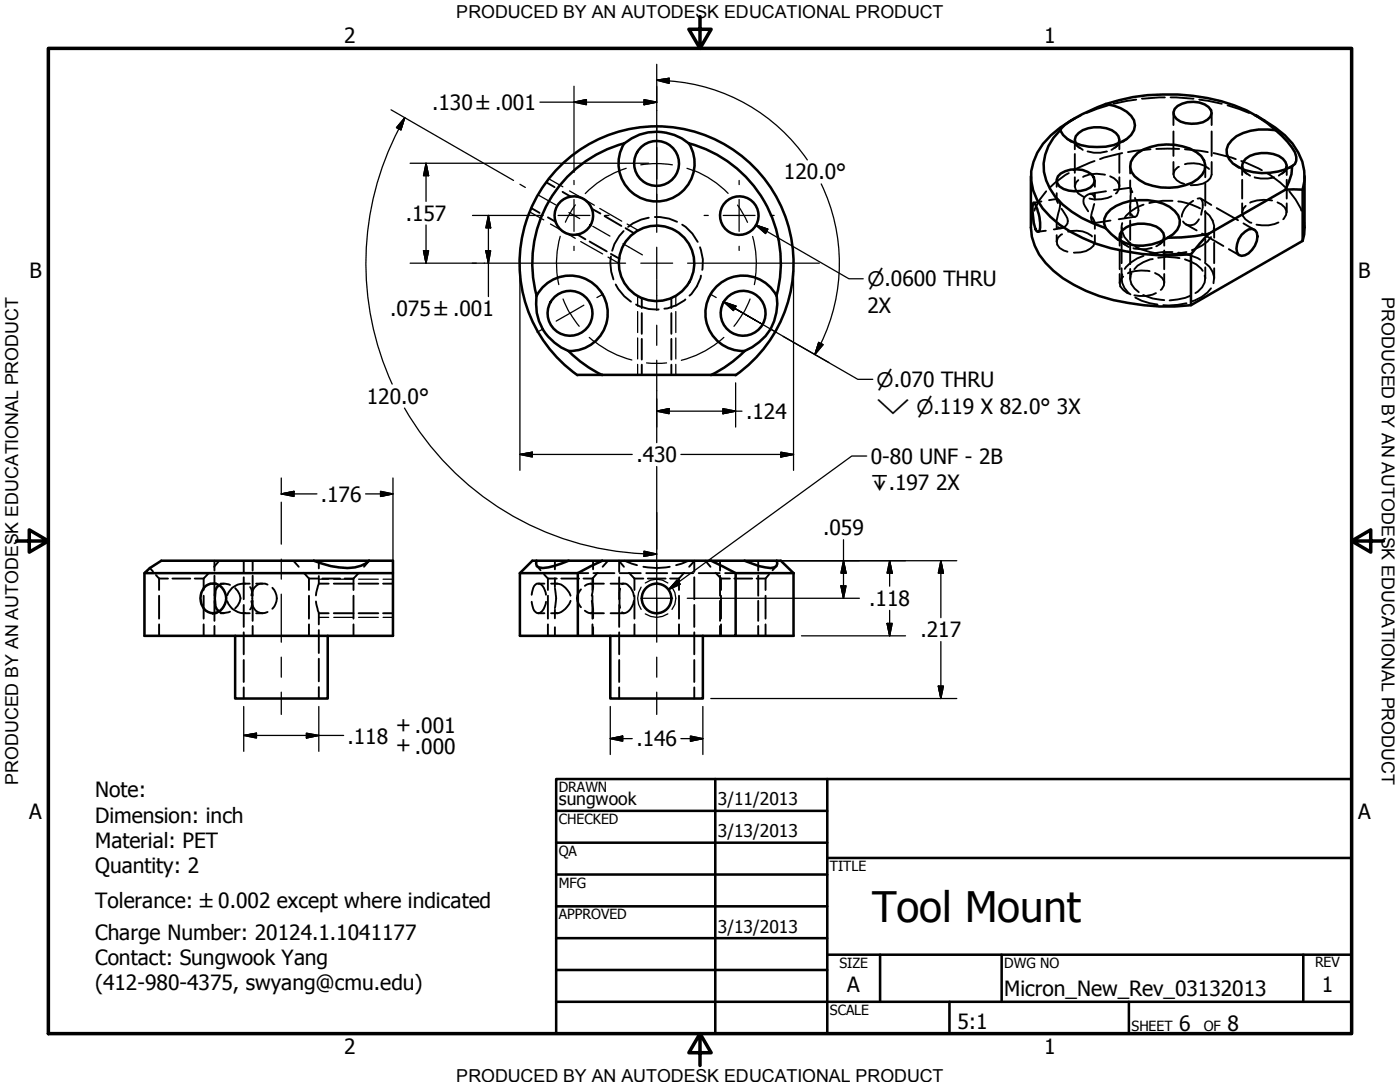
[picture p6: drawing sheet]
<svg xmlns="http://www.w3.org/2000/svg" width="279mm" height="216mm" viewBox="0 0 279 216" stroke-linecap="round" stroke-linejoin="round" font-family="sans-serif">
<!-- layer: Hidden (ANSI) -->
<g fill="none" stroke="#000" stroke-width=".38">
<path d="M226.8 19.9l-4.6 .8M232.5 19.4l-4.6 .3M233.6 19.4l4.6 .3M239.3 19.9l4.5 .8M109 36.4l1.7 .9M112.3 38.3l1.6 .9M208.8 38.2l-1.3 1.6-1.1 2.2M210.9 36v1.3M210.9 38.5v1.3M210.9 39.7l-1.5 .2M213 27.7l.8 .6M213.3 34.5l-2.7 1.9-1 .9"/>
<path d="M214.5 27.9v1.9M214.5 30.7v3.8M214.5 35.4v1.9M214.6 28.9l.9 .6M214.7 28.6l.5 .7 .9 .6M215.2 35.9a1.62 1.62 0 0 0 0 2.7l1.1 .7M215.8 23l-2.1 1.1M217 30.2a6.7 6.7 0 0 0 3.9 0M218.4 39.3a.88 .88 0 0 0-1.5-.3 1.7 1.7 0 0 0 0 2.7l.3 .5M218.4 32.1l-4.2 1.9M218.5 36v1.3M218.5 38.5v1.3"/>
<path d="M220.5 34.9a6.5 6.5 0 0 0-4.3 .4M220.7 38.2l-3.2 .5M221.2 21l-4.3 1.5M221.6 35.2a2.26 2.26 0 0 1 1.7 2.5l-.6 .9M221.8 39.2a6.8 6.8 0 0 1-4.4 .4M223.3 28.6l-.5 .7-1 .6M223.3 28.9l-.9 .6M223.4 27.9v1.9M223.4 30.7v3.8M223.4 35.4v1.9M224 30.5l-4.5 1.3M224.9 27.7l-.8 .6"/>
<path d="M225.6 33.1v1.5M225.6 36v1.5l-3.3 .4M226 38.4l-.4-.9 .1 1.2-.1 2.8M226.5 39.5a3.9 3.9 0 0 1 .4 3.6l-.3 .1a.61 .61 0 0 1-.8-.5M229.6 29.8l-4.5 .6M230.8 29.7h4.5M234.2 22.5v2.5M234.2 26.2v4.9M234.2 32.3v2.5M235.3 33.3a1.55 1.55 0 0 0-.5 2.6l.8 .5 .7 .3M236.5 32.8a5.1 5.1 0 0 1 4.8 .9M236.5 29.8l4.5 .6"/>
<path d="M239 39.6a.61 .61 0 0 1 .9 .5l.1 1.3-.3 1.5M239.6 39.6l2.1 1.3M240.5 33.1v2.3M240.5 36.5v4.5M241.8 32.3v2.5a2.19 2.19 0 0 1-1.7 1.8l-1.1 .3-1.4 .1M241.8 22.5v2.5M241.8 26.2v4.9M242.2 30.5l4.4 1.3M245 21l4.3 1.5M246.4 32.8l.8 .7M247.7 32.1l4.1 1.9M247.9 33.1v1.8"/>
<path d="M247.9 35.9v3.7M248 33.8l.5 .6 1 .7M248 34l.8 .7M250.3 23l2 1.1M250.4 35.4a6.7 6.7 0 0 0 3.9 0M252.9 34.5l2.6 1.9 1 .9M256.6 33.8l-.5 .6-.9 .7M256.6 34.1l-.8 .6M256.8 33.1v1.8M256.8 35.9v3.7M257.3 38.2l1.3 1.6 1.1 2.2M258.1 33l-.7 .5"/>
<path d="M106 41.5l1.7 1M109.3 43.4l1.7 .9M115.1 46.7l1.7 1.1M117.7 48.2l3.4 2M118.1 41.7l1.7 .9M120.6 43.1l3.4 2M121.9 51.2l-.1 1.2 .2 1.8 .4 1.6M121.9 50.7l1.7 .9M122.9 56.8l.5 .9 1.2 1.4 1.3 1.1M124.5 46.1l-.9 1-1 1.6-.4 1.3M124.8 45.5l1.8 1M128.1 59.4v2.1"/>
<path d="M129.5 43.4l-1.5 .4-1.7 .8-1 .7M130.7 43.3h1l1.8 .3 1.6 .7M134 59.4v2.1M136.1 44.8a8.6 8.6 0 0 1 3.2 3.5M136.8 59.8a8 8 0 0 1-4.2 1.8M139.7 49.3a7.8 7.8 0 0 1 .4 4.5M139.9 55a7.7 7.7 0 0 1-2.3 4M206.1 43.1l-.4 2.3M207.8 40.2l-1.5 .2M208.7 46l-1.5 .2M210.9 44.4v1.3M210.9 46.9v1.4"/>
<path d="M211.1 40.5l-.2-.5v-.3l.2 .1a1.71 1.71 0 0 1 .3 2.1l-.5 2.1M211.8 41.7l.7 .9a1.7 1.7 0 0 1 0 2.7 1.12 1.12 0 0 1-1.4 0M211.8 45.5l-1.5 .3M212 46.7a1.69 1.69 0 0 0-1.1 1.8 1.69 1.69 0 0 0 1.4 1.5l.7 .2M213.2 46.2a5 5 0 0 1 4.7 1M218.4 40.7l-.5 1.6a1.86 1.86 0 0 0 .3 2.2h.2a.79 .79 0 0 0-.3-.9l-.2-.3M218.4 48.3l-.2 .7a4.5 4.5 0 0 1-3.9 1.4M218.5 44.4v1.3M218.5 46.9v1.4M221.6 44l-3.2 .5M222.6 47.4l.5 .5M223.5 47.2v1.8"/>
<path d="M223.5 50v3.7M223.5 54.7v1.8M223.8 48.1l.6 .7 .9 .5M223.8 48.3l.6 .5M223.8 45.4v2M223.8 48.5v4M223.8 53.5v2.1M224 44.5a3.7 3.7 0 0 0 1.6 4M224 54.7a3.7 3.7 0 0 0 1.6 4M224.2 55.2a1.62 1.62 0 0 0 0 2.6l.8 .7h.3M225.6 41.1v1.9M225.6 44v3.9"/>
<path d="M225.6 48.8v3.9M225.6 53.7v1.9M225.8 54.6a2.46 2.46 0 0 0 .6 3l.9 .7M226.5 43.2l-3.2 .6M226.6 49.2l1.2 .6 3.2 .8M226.6 59.4l1.2 .6 1.7 .5 1.5 .3M228.2 58.9a10.2 10.2 0 0 0 4.1 1M228.2 40.8a7.1 7.1 0 0 0-3.7 2.6M228.2 51.1a7.1 7.1 0 0 0-3.7 2.6M229.4 54.1a7.6 7.6 0 0 0-4.3 .4M229.9 49.5a7.5 7.5 0 0 1-3.7 0M230.1 51.7a6.2 6.2 0 0 0-3.7 2"/>
<path d="M230.5 54.5a2.24 2.24 0 0 1 1.8 2.5l-.7 .8M230.7 58.5a6.6 6.6 0 0 1-4.3 .4M231.1 51.4l1.7-.2 2.6 .3M232.2 47.9l-.6 .7-.8 .5M232.2 48.1l-.8 .7M232.3 47.2v1.8M232.3 50v3.7M232.3 54.7v1.8M233.9 46.9l-.9 .7M234 40.1a14.2 14.2 0 0 0-4.6 .4M234 50.3a14.2 14.2 0 0 0-4.6 .4M235.1 40.2a11.6 11.6 0 0 1 4.4 1.4"/>
<path d="M235.1 50.4a11.6 11.6 0 0 1 4.4 1.4M236.5 51.8a5.9 5.9 0 0 1 3.5 2.2M236.7 44.8l2.1 1.2M236.8 50.3l-1.8 .3-2.8 .1M237.6 59l-1.1 .4-3.1 .5M238.1 40.1a4.5 4.5 0 0 0-2.3 3.1M239.3 43.8a1.83 1.83 0 0 1-3.2 .4M239.9 46.6l4.3 2.5M240.4 55a2.99 2.99 0 0 1-1.8 3.5M240.5 42.2a3.8 3.8 0 0 1 1.7 4.1M240.5 52.5a3.8 3.8 0 0 1 1.7 4M240.5 42.1v4.5"/>
<path d="M240.5 47.8v4.5M240.5 53.3v2.3M241.7 47.3a7.2 7.2 0 0 1-3.8 2.6M241.7 57.5a7.2 7.2 0 0 1-3.8 2.6M242.3 45.4v2M242.3 48.5v4M242.3 53.5v2.1M242.8 41.5l4.3 2.4M245.2 49.7l2.1 1.2M247.9 40.6v1.8M248.2 44.6l2.1 1.2M248.6 41.1a1.66 1.66 0 0 0-.1 2.7l.9 .6h.3"/>
<path d="M253.9 40a7.8 7.8 0 0 0-4.4 .4M255 40.4a2.01 2.01 0 0 1 1.2 3.2l-.1 .2M255.1 44.4a6.7 6.7 0 0 1-4.3 .4M256.8 40.6v1.8M260 43.1l.3 2.3M126.9 60.8a7.7 7.7 0 0 0 4.5 .9M128.1 62.5v4.1M128.1 67.6v4.2M128.1 72.8v2M134 62.5v4.1M134 67.6v4.2M134 72.8v2"/>
<path d="M236.8 60.5l-1.8 .3-2.8 .1M29.9 113.3l.6 .7M31.1 114.7l.6 .7M31.7 115.4h1.8M31.7 115.4v2.3M31.7 118.9v4.5M34.4 115.4h3.6M38.9 115.4h1.7M40.6 115.4v2.3M40.6 118.9v4.5M41.7 114.3l-1.1 1.1M42.5 116.5h.7"/>
<path d="M42.8 111.9v2M42.8 114.9v4M42.8 119.9v4M43.8 111.9l-1.1 1.2M44 116.5h.7M45.3 120a3.6 3.6 0 0 0 3.7 2.3M45.9 116.7a2.31 2.31 0 0 0-2.2 .1M46.9 117.3a2.45 2.45 0 0 1 0 4.1M48.5 116.5h1.3M48.6 111.9v2.2M48.6 115.2v4.4M49 116.5a3.6 3.6 0 0 0-3.7 2.3"/>
<path d="M49.9 117.2a5.1 5.1 0 0 1 .4 3.3l-.1 .5-.3 .6M50.2 120a2.27 2.27 0 0 0 3.2 2.1M50.4 111.9v2M50.4 114.9v4M50.4 119.9v4M51.1 116.5h1.3M53.4 116.6a2.26 2.26 0 0 0-3.2 2.2M54.4 117.3a2.91 2.91 0 0 1 0 4.2M58.5 111.9l1.1 1.2M60.6 114.3l1.1 1.1M61.7 115.4h1.7M61.7 115.4v2.3"/>
<path d="M61.7 118.9v4.5M63.6 116.5l-.5 2.3M63.6 116.5h2M63.6 111.9v1.5M63.6 114.9v1.6M64.3 115.4h3.6M66.6 116.5h3.9M68.8 115.4h1.7M70.5 115.4v2.3M70.5 118.9v4.5M71.6 116.5h3.9M71.6 114.3l-1.1 1.1"/>
<path d="M73.7 111.9l-1.1 1.2M76.5 116.5h1.9M106.1 118.7l.1-.5a2.36 2.36 0 0 1 .9-1.7 1.44 1.44 0 0 1 1.6 1.2l.3 1M107.2 113l.7 .8M107.4 116.5h1.2M108.6 114.6l.7 .8M109.3 115.4h1.8M109.3 115.4v2.3M109.3 118.9v4.5M110 116.5h1.3M110.7 117.4a7.8 7.8 0 0 1 0 3.9M110.7 111.9v1.7"/>
<path d="M110.7 115.4v1.8M111 116.5a3.3 3.3 0 0 1 2.9 2.4M112 115.4h3.6M113.9 119.9a3.8 3.8 0 0 1-2.6 2.5l-.3-.1M115.3 114.4h2.1M116 117.6a2.33 2.33 0 0 0 0 3.6M116.5 115.4h1.7M116.7 116.9a1.39 1.39 0 0 1 1.6-.3l.1 .7-.3 1.6M117.9 116.5h2.6M118.1 119.9l.2 1.1a.97 .97 0 0 1-.4 1.4l-1.2-.5M118.2 115.4v2.3M118.2 118.9v4.5"/>
<path d="M118.4 111.9v1.7M118.4 115.4v1.8M118.4 114.4h4.2M119.3 114.3l-1.1 1.1M121.3 111.9l-1 1.2M121.9 116.5h2.6M123.5 111.9l1 1.2M123.6 111.9v2.2M123.6 115.2v4.4M123.7 114.4h4.2M123.8 117.5l-.2 .7 .2 3.1M124.1 116.6a1.02 1.02 0 0 1 1.4 .4 3.3 3.3 0 0 1 1 1.9"/>
<path d="M124.7 111.9l2.4 .9M125.5 114.3l1.1 1.1M126.5 119.9a2.79 2.79 0 0 1-2 2.5l-.4-.2M126.6 115.4h1.8M126.6 115.4v2.3M126.6 118.9v4.5M128.4 113.1a13.8 13.8 0 0 0 5.3 0M129 114.4h4.2M129.3 115.4h3.5M133.7 115.4h1.8M134.2 114.4h4.2M135.5 115.4v2.3"/>
<path d="M135.5 118.9v4.5M136.5 114.3l-1 1.1M137.4 111.9l-2.5 .9M138.6 111.9v2.2M138.6 115.2v4.4M138.6 111.9l-1.1 1.2M139.4 114.4h4.2M140.8 111.9l1 1.2M142.8 114.3l1.1 1.1M143.7 111.9v2M143.7 114.9v4M143.7 119.9v4"/>
<path d="M143.9 115.4h1.8M143.9 115.4v2.3M143.9 118.9v4.5M144.7 114.4h2.1M146.6 115.4h3.5M151 115.4h1.8M151.3 111.9v2M151.3 114.9v4M151.3 119.9v4M152.8 115.4v2.3M152.8 118.9v4.5M153.5 114.6l-.7 .8"/>
<path d="M154.9 113l-.7 .8M31.7 124.6v2.3M40.6 124.6v2.3M42.5 122.4h.7M42.8 124.9v2M43.7 122a2.31 2.31 0 0 0 2.2 0M44 122.4h.7M48.5 122.4h1.3M48.6 120.7v4.4M48.6 126.2v4.4M48.6 131.7v4.4M48.6 137.2v2.2"/>
<path d="M50.4 124.9v2M51.1 122.4h1.3M61.7 124.6v2.3M63.1 120l.5 2.4M63.6 122.4h2M63.6 122.4v2.2M63.6 125.7v4.6M63.6 131.4v4.6M63.6 137.1v2.3M66.6 122.4h3.9M70.5 124.6v2.3M71.6 122.4h3.9"/>
<path d="M76.5 122.4h1.9M106.1 120.1l.1 .4a1.79 1.79 0 0 0 1.2 1.9M107.4 122.4h1.2M109 120.1l-.3 .9a1.78 1.78 0 0 1-1.3 1.4M109.3 124.6v2.3M110 122.4h1.3M110.7 121.7v1.7M110.7 125.2v1.7M117.9 122.4h2.6M118.2 124.6v2.3M118.4 121.7v1.7M118.4 125.2v1.7"/>
<path d="M121.9 122.4h2.6M123.6 120.7v4.4M123.6 126.2v4.4M123.6 131.7v4.4M123.6 137.2v2.2M126.6 124.6v2.3M135.5 124.6v2.3M138.6 120.7v4.4M138.6 126.2v4.4M138.6 131.7v4.4M138.6 137.2v2.2M143.7 124.9v2"/>
<path d="M143.9 124.6v2.3M151.3 124.9v2M152.8 124.6v2.3"/>
</g>
<!-- layer: Visible (ANSI) -->
<g fill="none" stroke="#000" stroke-width=".51">
<path d="M124.6 28.6a7.6 7.6 0 0 0 6.4 11.6 7.6 7.6 0 0 0 6.4-11.6 24.8 24.8 0 0 1 17.6 30.4M137.4 28.6a10.1 10.1 0 0 0-12.8 0 24.8 24.8 0 0 0-17.5 30.4 10 10 0 0 0 6.4 11M205.7 35.2v10.2a11.6 11.6 0 0 0 4.5 8.6 29.9 29.9 0 0 0 15 6.5 41.3 41.3 0 0 0 12.5 .4M211.1 35.2a5.2 5.2 0 0 1 6.8-.4 1.57 1.57 0 0 1-.3 2.6 5.9 5.9 0 0 1-6.1-.2l-.5-.6-.1-.7zM211.6 26a9.3 9.3 0 0 0-1 13.3 21.2 21.2 0 0 0 10.1 6.2M214.5 23.6a19.1 19.1 0 0 0-7.5 6.9 9.8 9.8 0 0 0 1.1 11.1 25.8 25.8 0 0 0 13.6 7.9 46 46 0 0 0 16 1.2M214.7 28.6l-.2-.7a3.2 3.2 0 0 1 2.7-2.3 6.7 6.7 0 0 1 5.5 .9l.5 .7 .2 .7-.1 .7M220.7 20.8a40.1 40.1 0 0 1 28.1 1.2l2.2 1.2 1.9 1.4 1.7 1.4M220.7 20.8l-5.4 2.4a10.6 10.6 0 0 0-3.7 2.8M220.7 20.8a7.3 7.3 0 0 1 5.6 3.2 3.2 3.2 0 0 1-1.4 3.7 11.8 11.8 0 0 1-11.9 0l-.8-.8-.6-.9M227 30.5a11.5 11.5 0 0 1 11.8-.1 3 3 0 0 1 .3 5.3 11.1 11.1 0 0 1-10.5 .9 4.5 4.5 0 0 1-3-3.3l.1-1 .5-.9zM235 21.1a5.6 5.6 0 0 1 6.2 .2 1.48 1.48 0 0 1-.2 2.6 5.8 5.8 0 0 1-6.2-.2 1.53 1.53 0 0 1 .2-2.6z"/>
<path d="M248 33.8a2.12 2.12 0 0 1 1.4-2.7 6.7 6.7 0 0 1 6.6 .6l.5 .6 .3 .7-.2 .8M250.6 23a26.1 26.1 0 0 1 7.3 5.6 10.1 10.1 0 0 1 2.1 9.2M254.6 26a16.1 16.1 0 0 1 3.8 4.4 1.93 1.93 0 0 1-.5 2.7M254.6 26a12.2 12.2 0 0 0-7.8 1.2 3.5 3.5 0 0 0-1.9 3.6l.4 1a7.8 7.8 0 0 0 4.8 2.6 12.1 12.1 0 0 0 7.8-1.3M256.5 37.8h3.5M256.5 37.8l-15.3 8.9M257.9 33.1l-.2 1.6-1.2 3.1M260 37.8v10.3l-22.3 12.8v-10.2M260.3 35.2v10.2v1.3l-.3 1.4M107.1 59a7.5 7.5 0 0 1 13.2-.2 7.5 7.5 0 0 1-6.8 11.2M155 59a7.5 7.5 0 0 0-13.2-.2 7.5 7.5 0 0 0 6.8 11.2M155 59a10 10 0 0 1-6.4 11"/>
<path d="M206.2 40.4l.2 .1a8.6 8.6 0 0 1 1.1 5.5l-.4 .2a2.02 2.02 0 0 1-.8-1.8 9.1 9.1 0 0 1-.1-4zM220.7 45.5a9 9 0 0 0 12.3 1.9l5.5-.3 2.7-.4M220.7 45.5a2.89 2.89 0 0 1 1-3.7 11.6 11.6 0 0 1 11.7-.5 3.4 3.4 0 0 1 2 3.6l-.5 .9-.8 .9-1.1 .7M232.2 47.9a2.07 2.07 0 0 0-1.4-2.7 6.4 6.4 0 0 0-6.8 .8l-.5 .7v.7l.3 .7M241.2 46.7l-3.5 4M247.8 46.9l1.4-1.1 .7-.1a1.66 1.66 0 0 1 .9 2.4 4 4 0 0 1-3 3l-.6-.2a2.87 2.87 0 0 1 0-3.1zM113.5 70.1a24.8 24.8 0 0 0 6.7 4.7M115.3 74.9a27.3 27.3 0 0 1-4.7-40.6 27.3 27.3 0 0 1 40.8 .1 27.3 27.3 0 0 1-4.6 40.5M115.3 74.8h31.5M148.6 70.1a24.8 24.8 0 0 1-6.7 4.7M28.8 114.4v12.5h49.6v-15h-46.2l-2.3 1.4-1.1 1.1h49.6M40.7 117.3a2.41 2.41 0 0 1 4.2 .9 2.9 2.9 0 0 1-2.9 4.1 3.2 3.2 0 0 1-1.3-5z"/>
<path d="M43.7 116.8l-.5 .4a6.3 6.3 0 0 0 0 4.3l.5 .5M62.6 111.9a14.6 14.6 0 0 0 9.4 1l1-.4 .7-.6M103.8 114.4l2.4-2.5h49.6l2.6 2.5M103.8 114.4h11.5M103.8 114.4v12.5h11.5M107.1 111.9v1.1a2.8 2.8 0 0 0 2.3 .2l4.1-1.3M115.3 114.4v12.5h31.5v-12.5M120.2 111.9l-4.9 2.5M141.9 111.9l4.9 2.5M146.8 114.4h11.6M148.6 111.9a14.4 14.4 0 0 0 5.2 1.4l.7-.1 .4-.2 .2-.5-.1-.6M158.4 114.4v12.5h-11.6"/>
<path d="M46.9 126.9v12.5h18.5v-12.5M121.8 126.9v12.5h18.5v-12.5"/>
<circle cx="131" cy="32.6" r="4.5"/>
<circle cx="114.5" cy="43" r="3.8"/>
<circle cx="131" cy="52.5" r="7.5"/>
<circle cx="147.5" cy="43" r="3.8"/>
<circle cx="113.8" cy="62.5" r="4.5"/>
<circle cx="148.3" cy="62.5" r="4.5"/>
<circle cx="131" cy="119.4" r="2.95"/>
</g>
<!-- layer: Hidden Narrow (ANSI) -->
<g fill="none" stroke="#000" stroke-width=".25">
<path d="M109.5 35.7l2.8 1.6M113.7 38.1l4.9 2.9M105.7 42.3l2.8 1.6M109.9 44.7l4.9 2.9M115.9 48.2l4.4 2.5M119.7 41.6l4.4 2.5M121.3 51.3l2.3 1.3M125.2 44.7l2.2 1.3M127.3 59v2.1M134.9 59v2.1M127.3 62.2v4.2M127.3 67.4v4.2"/>
<path d="M127.3 72.7v2.1M134.9 62.2v4.2M134.9 67.4v4.2M134.9 72.7v2.1M63.6 115.6h2M66.6 115.6h3.9M71.6 115.6h3.9M76.5 115.6h1.9M128 117.2a3.9 3.9 0 0 0 0 4.4M128.8 116.3a3.7 3.7 0 0 1 4.5 0M134.1 117.2a3.6 3.6 0 0 1 0 4.4M63.6 123.2h2"/>
<path d="M66.6 123.2h3.9M71.6 123.2h3.9M76.5 123.2h1.9M128.8 122.5a4 4 0 0 0 4.5 0"/>
</g>
<!-- layer: Visible Narrow (ANSI) -->
<path d="M9.7 9.7h260v196.5h-260zM139.7 3.3v6.4l-2.2-3.9h4.4l-2.2 3.9M3.3 107.9h6.4l-3.9-2.2v4.5l3.9-2.3M269.7 107.9l3.9 2.3v-4.5l-3.9 2.2h6.4M139.7 206.2l2.2 3.9h-4.4l2.2-3.9v6.4" fill="none" stroke="#000" stroke-width=".7"/>
<!-- layer: Border (ANSI) -->
<g fill="none" stroke="#000" stroke-width=".51">
<path d="M111 155.4h158.7v50.8h-158.7zM142.7 155.4v50.8M165.1 155.4v50.8M111 161.8h54.1M111 168.1h54.1M111 174.5h54.1M165.1 171.2h104.6M111 180.8h54.1M111 187.2h54.1M111 193.5h54.1M111 199.9h158.7M165.1 190.5h104.6"/>
<path d="M175.6 190.5v9.4M189.5 199.9v6.3M199.9 190.5v9.4M225.3 199.9v6.3M260.1 190.5v9.4"/>
</g>
<!-- layer: Sketch Geometry (ANSI) -->
<g fill="none" stroke="#000" stroke-width=".25">
<path d="M114.6 36v.8M114.6 39.8v6.4M131.1 22v24.4M147.5 36v.8M147.5 39.8v6.4M96.6 52.5h28.2M107.6 43h.8M111.4 43h6.3M114.6 49.1v.9M120.4 58.7l-1.3 .7M120.7 43h.8M127.9 52.5h6.3"/>
<path d="M131.1 49.3v6.4M137.2 52.5h26.3M140.5 43h.9M141.7 58.7l1.2 .7M144.3 43h6.4M147.5 49.1v.9M153.7 43h.8M108.5 65.6l-1.3 .7M116.5 60.9l-5.5 3.2M145.5 60.9l5.6 3.2M153.7 65.6l1.2 .7M127.9 119.4h6.3"/>
<path d="M131.1 116.2v6.4"/>
</g>
<!-- layer: Symbol (ANSI) -->
<g fill="none" stroke="#000" stroke-width=".25">
<path d="M103.8 36.8l1 .6M107.4 38.9l3.5 2M125 33.6a19.9 19.9 0 0 0-8.2 5M127.9 32.9l3.1-.3 3.2 .3M137.1 33.6l1.4 .5M138.5 34a20 20 0 0 1 6.8 4.6M111.8 47.2a20 20 0 0 0-.3 9.6M112.4 59.7l1.3 2.8M113.5 42.4l1.1 .6M114.5 42.9l1.2 .7M114.8 40.9l-2 3.4M118.3 45.1l3.4 2"/>
<path d="M124.3 48.6l3.9 2.3M131.1 55.8v6.1M147.2 40.9l2 3.5M149.7 59.7l-1.4 2.8M150.2 47.2a19.9 19.9 0 0 1 .5 8.2M150.8 55.4l-.3 1.4M113.8 62.5l1.8 2.6M117.6 67.3l1.1 1M118.7 68.2a19.9 19.9 0 0 0 7.4 3.6M129 72.4h4M131.1 64.9v4M131.1 71.9v6.1"/>
<path d="M144.5 67.3a20 20 0 0 1-8.5 4.6M148.3 62.5l-1.8 2.6M56.1 100.2v8.4M56.1 111.6v4M56.1 118.6v9.5M131.1 102.2v7.4M131.1 112.6v4M131.1 119.6v8.5M56.1 131.1v4M56.1 138.1v4.5M131.1 131.1v4M131.1 138.1v4.5"/>
</g>
<!-- layer: Dimension (ANSI) -->
<g fill="none" stroke="#000" stroke-width=".25">
<path d="M114.6 17.2v17.2M128.5 19.9l2.6 .5-2.6 .5zM131.1 16l2.4-.4v1zM131.1 12.8v9.2M131.1 16l2.4 .1M133.5 16.2a36.5 36.5 0 0 1 27.6 15.7M78 21.9l24.5 14.1M79.6 25.7a58 58 0 0 0-1.3 50.9M80.8 23.5l-.8 2.4-.9-.4zM80.8 23.5l-1.2 2.2M81.9 32.6h47.6M85 32.6l.5 2.5h-1z"/>
<path d="M85 32.6v7.6M107.8 20.4h23.3M114.6 20.4l2.4-.5v1zM163.9 36.7a36.5 36.5 0 0 1-.1 31.9M81.9 52.5h14.7M84.5 50h1l-.5 2.5zM85 44.9v7.6M94.3 43h13.3M97 50h.9l-.4 2.5zM97.5 43l.4 2.5h-.9zM97.5 43v16.2M103.8 54.1v39.8"/>
<path d="M158.4 54.1v39.8M131.1 78v10.3M146.8 76.4v8.8M156.3 67.1l9.1 5.2M163.4 68.3l.9 .5-1.7 1.9zM163.8 68.6l-1.2 2.1M56.1 98.6l2.6-.6v1.1zM56.1 98.6h7.1M56.1 95.4v3.3M73 98.6h5.4M75.9 98l2.5 .6-2.5 .5zM78.4 95.4v17.4"/>
<path d="M80.7 81.4a58 58 0 0 0 50.4 29.2M103.8 90.7l2.4-.5v1zM103.8 90.7h22.4M131.1 82l2.4-.5v1zM131.1 82h17M131.1 93.1v20.6M135.9 90.7h22.5M144.3 81.5l2.5 .5-2.5 .5zM155.8 90.2l2.6 .5-2.6 .5zM128.5 110l2.6 .6-2.6 .4zM137.2 119.4h34.3M143.5 111.9h47.4"/>
<path d="M167.8 116.9h1l-.5 2.5zM168.3 111.9l.5 2.5h-1zM168.3 107.7v11.7M177.5 111.9l.6 2.5h-1.1zM177.5 111.9v5.1M187.8 111.9l.5 2.5h-1zM187.8 111.9v11.4M141.9 139.4h49M160 126.9h20.7M177 124.4h1.1l-.6 2.5zM177.5 121.8v5.1M187.3 136.9h1l-.5 2.5z"/>
<path d="M187.8 128v11.4M48.6 146.7l2.6-.4v1zM48.6 146.7h20M48.6 141v8.9M61.2 146.3l2.4 .4-2.4 .6zM63.6 141v8.9M121.8 147.4l2.5-.5v1zM121.8 147.4h4.4M121.8 141v9.6M135.9 147.4h4.4M137.8 146.9l2.5 .5-2.5 .5zM140.3 141v9.6"/>
</g>
<g fill="#000" stroke="#000" stroke-width=".25">
<path d="M114.6 20.4l2.4-.5zM114.6 20.4l2.4-.5v1zM131.1 16l2.4-.4zM131.1 16l2.4-.4v1zM80.8 23.5l-.8 2.4zM80.8 23.5l-.8 2.4-.9-.4zM85 32.6l.5 2.5zM85 32.6l.5 2.5h-1zM128.5 20.9l2.6-.5zM128.5 19.9l2.6 .5-2.6 .5zM84.5 50l.5 2.5zM84.5 50h1l-.5 2.5z"/>
<path d="M97 50l.5 2.5zM97 50h.9l-.4 2.5zM97.5 43l.4 2.5zM97.5 43l.4 2.5h-.9zM163.4 68.3l-.8 2.4zM163.4 68.3l.9 .5-1.7 1.9zM56.1 98.6l2.6-.6zM56.1 98.6l2.6-.6v1.1zM75.9 99.1l2.5-.5zM75.9 98l2.5 .6-2.5 .5zM103.8 90.7l2.4-.5zM103.8 90.7l2.4-.5v1z"/>
<path d="M131.1 82l2.4-.5zM131.1 82l2.4-.5v1zM144.3 82.5l2.5-.5zM144.3 81.5l2.5 .5-2.5 .5zM155.8 91.2l2.6-.5zM155.8 90.2l2.6 .5-2.6 .5zM128.5 111l2.6-.4zM128.5 110l2.6 .6-2.6 .4zM167.8 116.9l.5 2.5zM167.8 116.9h1l-.5 2.5zM168.3 111.9l.5 2.5zM168.3 111.9l.5 2.5h-1z"/>
<path d="M177.5 111.9l.6 2.5zM177.5 111.9l.6 2.5h-1.1zM187.8 111.9l.5 2.5zM187.8 111.9l.5 2.5h-1zM177 124.4l.5 2.5zM177 124.4h1.1l-.6 2.5zM187.3 136.9l.5 2.5zM187.3 136.9h1l-.5 2.5zM48.6 146.7l2.6-.4zM48.6 146.7l2.6-.4v1zM61.2 147.3l2.4-.6zM61.2 146.3l2.4 .4-2.4 .6z"/>
<path d="M121.8 147.4l2.5-.5zM121.8 147.4l2.5-.5v1zM137.8 147.9l2.5-.5zM137.8 146.9l2.5 .5-2.5 .5z"/>
</g>
<!-- layer: Title (ANSI) -->
<path d="M150.8 44.9l2.4 .8-.4 .9zM150.8 44.9l18.6 10.7h2.9M144.5 60.3l2.4 .8-.5 .9zM144.5 60.3l2.1 1.2M152.1 64.7l-5.5-3.2 24.6 14.2h3M173 91h-3l-36.6 26.7M135.1 115.8l.7 .8-2.4 1.1z" fill="none" stroke="#000" stroke-width=".25"/>
<path d="M150.8 44.9l2.4 .8zM150.8 44.9l2.4 .8-.4 .9zM144.5 60.3l2.4 .8zM144.5 60.3l2.4 .8-.5 .9zM135.1 115.8l-1.7 1.9zM135.1 115.8l.7 .8-2.4 1.1z" fill="#000" stroke="#000" stroke-width=".25"/>
<text font-size="8.4" x="174.1" y="183.9">Tool Mount</text>
<g font-size="4.2">
<text x="68.7" y="8.6">2</text>
<text x="208.4" y="8.6">1</text>
<text x="86.2" y="21.9">.130 ±.001</text>
<text x="156.5" y="35.8">120.0°</text>
<text x="81" y="44.1">.157</text>
<text x="5.9" y="55.5">B</text>
<text x="271.1" y="55.5">B</text>
<text x="77.9" y="63.1">.075 ±.001</text>
<text x="173.1" y="62.5">2X</text>
<text x="73.2" y="80.6">120.0°</text>
<text x="148.9" y="83.6">.124</text>
<text x="127" y="92.2">.430</text>
<text x="173.8" y="92.5">0-80 UNF - 2B</text>
<text x="64" y="100.1">.176</text>
<text x="186.8" y="97.9">2X</text>
<text x="164.3" y="106.8">.059</text>
<text x="173.5" y="120.9">.118</text>
<text x="183.7" y="127.2">.217</text>
<text x="69.3" y="148.4">.118</text>
<text x="79" y="146">+ .001</text>
<text x="127" y="148.9">.146</text>
<text x="79" y="150.1">+ .000</text>
<text x="19" y="159.1">Note:</text>
<text x="5.8" y="163.4">A</text>
<text x="19" y="164.1">Dimension: inch</text>
<text x="271" y="163.4">A</text>
<text x="19" y="169.2">Material: PET</text>
<text x="19" y="174.2">Quantity: 2</text>
<text x="19" y="181.2">Tolerance: ±0.002 except where indicated</text>
<text x="19" y="187.5">Charge Number: 20124.1.1041177</text>
<text x="19" y="192.5">Contact: Sungwook Yang</text>
<text x="19" y="197.5">(412-980-4375, swyang@cmu.edu)</text>
<text x="169.1" y="198">A</text>
<text x="263.8" y="198">1</text>
<text x="200.4" y="198.8">Micron_New_Rev_03132013</text>
<text x="191.1" y="205.2">5:1</text>
<text x="235.3" y="205.7">6</text>
<text x="245" y="205.7">8</text>
<text x="68.7" y="210.3">2</text>
<text x="208.4" y="210.3">1</text>
</g>
<g font-size="4">
<text x="173.1" y="57.2">⌀.0600 THRU</text>
<text x="174.9" y="77.2">⌀.070 THRU</text>
<text x="174.9" y="82.5">⌵ ⌀.119 X 82.0° 3X</text>
<text x="173.8" y="97.9">↧.197</text>
</g>
<g font-size="3.6">
<text x="91.1" y="3.6">PRODUCED BY AN AUTODESK EDUCATIONAL PRODUCT</text>
<text x="275.8" y="59.3" transform="rotate(90 275.8 59.3)">PRODUCED BY AN AUTODESK EDUCATIONAL PRODUCT</text>
<text x="3.6" y="156.6" transform="rotate(-90 3.6 156.6)">PRODUCED BY AN AUTODESK EDUCATIONAL PRODUCT</text>
<text x="91.1" y="215.9">PRODUCED BY AN AUTODESK EDUCATIONAL PRODUCT</text>
</g>
<g font-size="3.5">
<text x="111.5" y="160.6">sungwook</text>
<text x="143.3" y="160.7">3/11/2013</text>
<text x="143.3" y="167.1">3/13/2013</text>
<text x="143.3" y="186.1">3/13/2013</text>
</g>
<g font-size="2.8">
<text x="111.5" y="158">DRAWN</text>
<text x="111.5" y="164.4">CHECKED</text>
<text x="111.5" y="170.8">QA</text>
<text x="165.6" y="173.7">TITLE</text>
<text x="111.5" y="177.1">MFG</text>
<text x="111.5" y="183.5">APPROVED</text>
<text x="167.5" y="193.1">SIZE</text>
<text x="200.4" y="193.1">DWG NO</text>
<text x="262.4" y="193">REV</text>
<text x="165.6" y="202.5">SCALE</text>
<text x="225.8" y="205.7">SHEET</text>
<text x="240.2" y="205.7">OF</text>
</g>
</svg>
